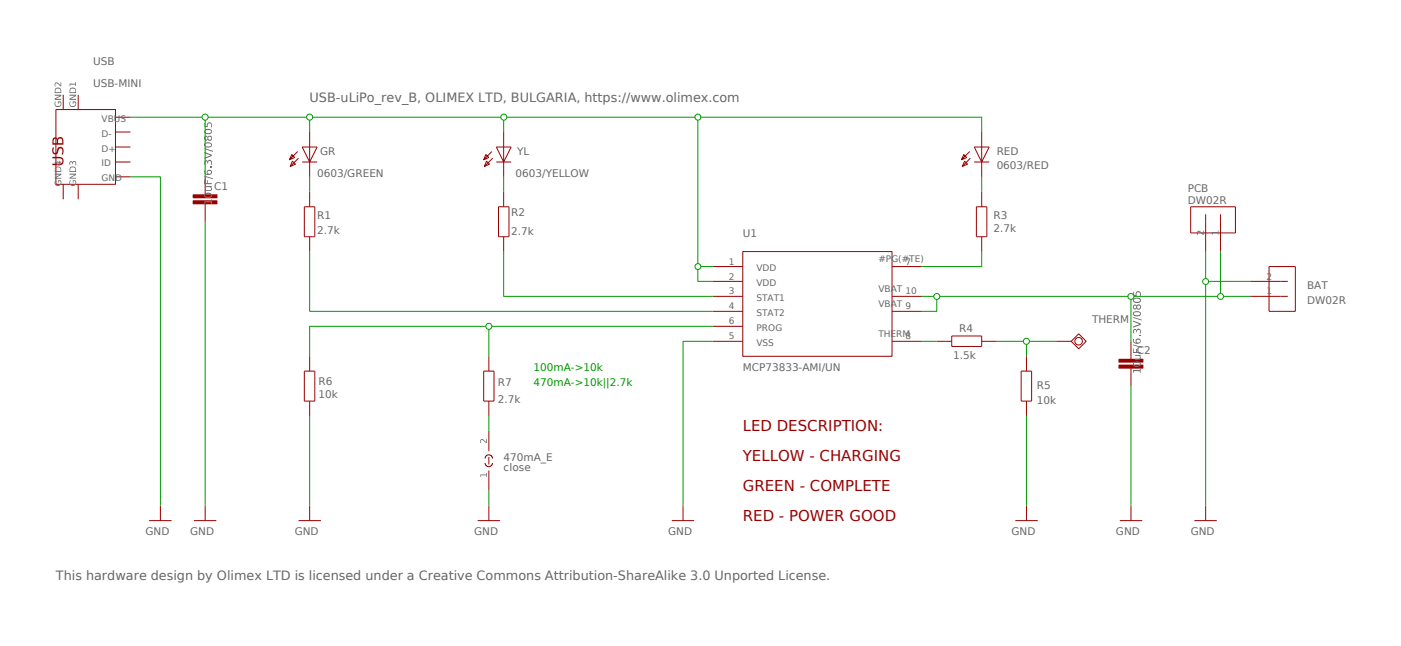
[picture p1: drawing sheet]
<svg xmlns="http://www.w3.org/2000/svg" width="297mm" height="137mm" viewBox="0 0 297 137" stroke-linecap="round" stroke-linejoin="round" font-family="sans-serif">
<path d="M102.8 97.2l.3-.7 .4-.1 .6 .1 .3 .7M102.8 98.1l.2 .5 .5 .3 .7-.2 .2-.6M103.6 94.5v1.1M103.6 96.8v1.6M103.6 99.7v4.3" fill="none" stroke="#900" stroke-width=".21"/>
<path d="M101.8 100.5h1.3v-.3h.1v.8h-.1v-.3h-1.1v.4h-.1z" fill-rule="evenodd" fill="#676767"/>
<path d="M103.6 91.3v3.2" fill="none" stroke="#900" stroke-width=".21"/>
<path d="M101.9 93.2a.71 .71 0 0 1 1 .3l.2 .2v-.7h.1v.9l-.4-.3a.51 .51 0 0 0-.8-.2l.1 .5h-.2l-.1-.2z" fill-rule="evenodd" fill="#676767"/>
<path d="M43.5 37.5v3.8M43.5 43.2v3.8M265.1 59.6h7.9M269.1 56.5h5.5v9.5h-5.5zM265.1 62.8h7.9" fill="none" stroke="#900" stroke-width=".21"/>
<path d="M41 42.5h5v.7h-5z" fill-rule="evenodd" fill="#900"/>
<path d="M41 42.5h5v.7h-5z" fill="none" stroke="#900" stroke-width=".21"/>
<path d="M41 41.3h5v.6h-5z" fill-rule="evenodd" fill="#900"/>
<path d="M41 41.3h5v.6h-5z" fill="none" stroke="#900" stroke-width=".21"/>
<g fill="#676767">
<path d="M43.3 42.7h1.4v-.4h.2v.9h-.2v-.3h-1.2v.4h-.1z" fill-rule="evenodd"/>
<path d="M43.5 41.2a.66 .66 0 0 0 .4 .6 .66 .66 0 0 0 .7-.2l.1-.1a.67 .67 0 0 0-1.1-.4zM43.4 41.1a.96 .96 0 0 1 1.5 .3 .92 .92 0 0 1-.8 .5 .92 .92 0 0 1-.8-.5z" fill-rule="evenodd"/>
<path d="M43.7 39.4h1.2v.3h-.2a.43 .43 0 0 1 .2 .5 .43 .43 0 0 1-.5 .3h-.7v-.2h.7a.32 .32 0 0 0 .4-.4 .32 .32 0 0 0-.4-.2h-.7z" fill-rule="evenodd"/>
<path d="M43.3 38.1h.2v.7h.5v-.6h.1v.6h.8v.2h-1.6z" fill-rule="evenodd"/>
<path d="M43.3 37.2l1.8 .6v.2l-1.8-.6z" fill-rule="evenodd"/>
<path d="M44 36.5a.37 .37 0 0 0 .7 0 .37 .37 0 0 0-.7 0zM43.3 36.1h.2a.49 .49 0 0 0 0 .6 .49 .49 0 0 0 .5 .2 .54 .54 0 0 1 .3-.9 .54 .54 0 0 1 .7 .5 .54 .54 0 0 1-.6 .6 .76 .76 0 0 1-.9-.2 .76 .76 0 0 1-.2-.8z" fill-rule="evenodd"/>
<path d="M44.6 35.3h.3v.3h-.3z" fill-rule="evenodd"/>
<path d="M43.4 34.1l.4-.1 .3 .2a.52 .52 0 0 1 .7-.1 .52 .52 0 0 1 .1 .7l-.3 .1a.39 .39 0 0 0 .2-.6 .39 .39 0 0 0-.6 0l-.1 .3h-.1v-.1a.31 .31 0 0 0-.5-.3 .31 .31 0 0 0 0 .6v.1h-.1z" fill-rule="evenodd"/>
<path d="M43.3 32.2l1.6 .6v.3l-1.6 .6v-.3l1.4-.5-1.4-.5z" fill-rule="evenodd"/>
<path d="M43.3 31.4l1.9 .6v.2l-1.9-.6z" fill-rule="evenodd"/>
<path d="M43.6 30.4l-.1 .2a.63 .63 0 0 0 1 .4l.2-.1a.61 .61 0 0 0-1-.5zM43.4 30.4a.96 .96 0 0 1 1.5 .3 .91 .91 0 0 1-.8 .6 .91 .91 0 0 1-.8-.6z" fill-rule="evenodd"/>
<path d="M44.1 29.3a.35 .35 0 0 0 .7 0 .35 .35 0 0 0-.7 0zM43.4 28.9l.3-.1 .4 .3a.48 .48 0 0 1 .7-.2 .48 .48 0 0 1 0 .8 .48 .48 0 0 1-.7-.2l-.2 .2a.5 .5 0 0 1-.6-.2 .5 .5 0 0 1 .1-.6zM43.4 29.3a.3 .3 0 0 0 .6 0 .3 .3 0 0 0-.6 0z" fill-rule="evenodd"/>
<path d="M43.6 27.6l-.1 .1a.67 .67 0 0 0 .4 .6 .67 .67 0 0 0 .7-.2l.2-.1a.64 .64 0 0 0-1.1-.4zM43.5 27.4a.8 .8 0 0 1 .9-.1 .8 .8 0 0 1 .4 .9 .96 .96 0 0 1-1.5-.3z" fill-rule="evenodd"/>
<path d="M43.3 26h.2v.7h.4a.6 .6 0 0 1 .6-.8 .6 .6 0 0 1 .4 1l-.2 .1a.46 .46 0 0 0 .1-.7 .46 .46 0 0 0-.7-.1 .46 .46 0 0 0 0 .7h-.8z" fill-rule="evenodd"/>
</g>
<path d="M239.8 72.3v3.8M239.8 78v3.8" fill="none" stroke="#900" stroke-width=".21"/>
<path d="M237.2 77.4h5.1v.6h-5.1z" fill-rule="evenodd" fill="#900"/>
<path d="M237.2 77.4h5.1v.6h-5.1z" fill="none" stroke="#900" stroke-width=".21"/>
<path d="M237.2 76.1h5.1v.6h-5.1z" fill-rule="evenodd" fill="#900"/>
<path d="M237.2 76.1h5.1v.6h-5.1z" fill="none" stroke="#900" stroke-width=".21"/>
<g fill="#676767">
<path d="M240.2 78.4h1.5v-.4h.1v1h-.1v-.4h-1.3l.1 .4h-.2z" fill-rule="evenodd"/>
<path d="M240.5 76.9l-.1 .1a.66 .66 0 0 0 .5 .6 .66 .66 0 0 0 .6-.2l.2-.2a.9 .9 0 0 0-1.2-.3zM240.3 76.8a.94 .94 0 0 1 1.6 .4 .89 .89 0 0 1-.9 .5 .89 .89 0 0 1-.8-.5z" fill-rule="evenodd"/>
<path d="M240.6 75.2h1.2v.2h-.1a.46 .46 0 0 1 .1 .5 .46 .46 0 0 1-.4 .3h-.8v-.2h.7a.32 .32 0 0 0 .4-.3 .32 .32 0 0 0-.4-.3h-.7z" fill-rule="evenodd"/>
<path d="M240.2 73.8h.2v.8h.5v-.7h.2v.7h.8v.2h-1.7z" fill-rule="evenodd"/>
<path d="M240.2 73l1.9 .6v.1l-1.9-.5z" fill-rule="evenodd"/>
<path d="M240.9 72.2a.4 .4 0 0 0 .8 0 .4 .4 0 0 0-.8 0zM240.3 71.8h.2a.54 .54 0 0 0 .4 .8 .55 .55 0 0 1 .2-.8 .55 .55 0 0 1 .8 .4 .55 .55 0 0 1-.6 .6 .76 .76 0 0 1-.9-.1 .76 .76 0 0 1-.1-.9z" fill-rule="evenodd"/>
<path d="M241.6 71.1h.3v.2h-.3z" fill-rule="evenodd"/>
<path d="M240.4 69.7h.4l.2 .3a.51 .51 0 0 1 .8-.1 .51 .51 0 0 1-.2 .8 .4 .4 0 0 0 .1-.6 .4 .4 0 0 0-.6 0v.3h-.2v-.2a.31 .31 0 0 0-.5-.2 .31 .31 0 0 0 0 .5l.1 .1a.49 .49 0 0 1-.3-.4 .49 .49 0 0 1 .2-.5z" fill-rule="evenodd"/>
<path d="M240.2 67.9l1.7 .6v.3l-1.7 .6v-.2l1.4-.5-1.4-.5z" fill-rule="evenodd"/>
<path d="M240.2 67.2l1.9 .5v.2l-1.9-.6z" fill-rule="evenodd"/>
<path d="M240.4 66.3a.66 .66 0 0 0 .5 .6 .66 .66 0 0 0 .6-.2l.2-.1a.67 .67 0 0 0-1.1-.4zM240.3 66.2a1.01 1.01 0 0 1 1.6 .3 .92 .92 0 0 1-.8 .5 .92 .92 0 0 1-.9-.5z" fill-rule="evenodd"/>
<path d="M241.1 65.1a.35 .35 0 0 0 .7 0 .35 .35 0 0 0-.7 0zM240.3 64.7l.5-.2 .2 .3a.48 .48 0 0 1 .7-.1 .48 .48 0 0 1 0 .7 .48 .48 0 0 1-.7-.1 .4 .4 0 0 1-.5 .3 .4 .4 0 0 1-.3-.5zM240.3 65.1a.3 .3 0 0 0 .6 0 .3 .3 0 0 0-.6 0z" fill-rule="evenodd"/>
<path d="M240.4 63.5a.67 .67 0 0 0 1.1 .4 .46 .46 0 0 0 0-.6 .46 .46 0 0 0-.6 0zM240.3 63.3a.96 .96 0 0 1 1.6 .3 .92 .92 0 0 1-.8 .6 .92 .92 0 0 1-.9-.6z" fill-rule="evenodd"/>
<path d="M240.3 61.8h.1v.7h.4a.61 .61 0 0 1 .8-.8 .61 .61 0 0 1 .2 1.1h-.2a.43 .43 0 0 0 0-.8 .43 .43 0 0 0-.6 .4v.3h-.8z" fill-rule="evenodd"/>
</g>
<g fill="none" stroke="#900" stroke-width=".21">
<path d="M62 34.1l.7 .7-1.2 .5zM63.1 32.1l-1.8 1.8 1.2-.5-.6-.7-.6 1.2M63.3 33.5l-1.8 1.8M64.1 31.2h3.1l-1.5 3.1zM64.1 34.3h3.1M65.7 28v9.5M252.4 43.8h9.5v5.6h-9.5zM255.6 45.4v1.6M258.8 45.4v7.9M31.6 110.3h4.8M34 107.1v3.2M41.1 110.3h4.8"/>
<path d="M43.5 107.1v3.2M63.3 110.3h4.8M65.7 107.1v3.2M101.3 110.3h4.7M103.6 107.1v3.2M142.4 110.3h4.8M144.8 107.1v3.2M215.3 110.3h4.7M217.6 107.1v3.2M237.4 110.3h4.8M239.8 107.1v3.2M253.2 110.3h4.8"/>
<path d="M255.6 107.1v3.2"/>
</g>
<path d="M256.9 49.2h1.3v-.3h.1v.8h-.1v-.3h-1.1v.3h-.1z" fill-rule="evenodd" fill="#676767"/>
<path d="M255.6 47v6.3" fill="none" stroke="#900" stroke-width=".21"/>
<path d="M253.9 49a.73 .73 0 0 1 1 .4l.2 .2v-.7h.1v.9l-.5-.3a.42 .42 0 0 0-.4-.4 .42 .42 0 0 0-.4 .4l.1 .3h-.1l-.1-.2z" fill-rule="evenodd" fill="#676767"/>
<g fill="none" stroke="#900" stroke-width=".21">
<path d="M204.5 34.1l.6 .7-1.1 .5zM205.6 32.1l-1.8 1.8 1.2-.5-.7-.7-.5 1.2M205.7 33.5l-1.7 1.8M206.6 31.2h3.1l-1.6 3.1zM206.6 34.3h3.1M208.1 28v9.5M64.5 43.8h2.2v6.4h-2.2zM65.7 40.6v3.2M65.7 50.2v3.1M105.7 43.8h2.2v6.4h-2.2zM106.8 40.6v3.2M106.8 50.2v3.1"/>
<path d="M207 43.8h2.2v6.4h-2.2zM208.1 40.6v3.2M208.1 50.2v3.1M64.5 78.6h2.2v6.4h-2.2zM65.7 75.5v3.1M102.6 78.6h2.1v6.4h-2.1zM103.6 75.5v3.1M198.6 72.3h3.2M201.8 71.2h6.3v2.2h-6.3zM208.1 72.3h3.2M216.5 78.6h2.2v6.4h-2.2zM217.6 75.5v3.1"/>
<path d="M223.9 72.3h3.2M227.1 72.3l1.6-1.6 1.6 1.6-1.6 1.6zM65.7 85v3.1M103.6 85v3.1M217.6 85v3.1"/>
</g>
<circle cx="228.7" cy="72.3" r=".79" fill="#fff"/>
<g fill="none" stroke="#900" stroke-width=".21">
<path d="M11.9 23.2h12.6v15.9h-12.6zM151.1 56.5h6.4M151.1 59.6h6.4M157.5 53.3h31.6v22.2h-31.6zM189.1 56.5h6.3M151.1 69.1h6.4M151.1 62.8h6.4M151.1 66h6.4M151.1 72.3h6.4M189.1 62.8h6.3M189.1 66h6.3M189.1 72.3h6.3"/>
<circle cx="228.7" cy="72.3" r=".79"/>
</g>
<g fill="#900">
<path d="M11.1 33.2h1.5a.88 .88 0 0 1 .9 .9 .88 .88 0 0 1-.9 .9h-1.5v-.3h1.4a.58 .58 0 0 0 .7-.6 .58 .58 0 0 0-.7-.6h-1.4z" fill-rule="evenodd"/>
<path d="M11.2 31.3h.3a.79 .79 0 0 0 .2 1.1l.2-.1a1.19 1.19 0 0 1 .9-1.2 1.05 1.05 0 0 1 .5 1.6h-.3a.71 .71 0 0 0 .3-.7 .71 .71 0 0 0-.6-.5l-.2 .2a.85 .85 0 0 1-1 1 1.06 1.06 0 0 1-.3-1.4z" fill-rule="evenodd"/>
<path d="M12.4 29.5l-.1 .8h.9v-.5a.46 .46 0 0 0-.3-.4 .46 .46 0 0 0-.5 .1zM11.5 29.5l-.1 .8h.7l-.1-.8-.3-.1zM11.3 29.3l.6-.2 .3 .4a.66 .66 0 0 1 .8-.4 .66 .66 0 0 1 .4 .7v.9h-2.3z" fill-rule="evenodd"/>
</g>
<path d="M16.6 20.1v3.1M24.5 31.2h3.2M24.5 28h3.2M24.5 37.5h3.2" fill="none" stroke="#900" stroke-width=".21"/>
<g fill="#676767">
<path d="M14.9 21.5h.1a.56 .56 0 0 0 .3 1 .56 .56 0 0 0 .6-.8h-.3v.3h-.2v-.5h.6a.73 .73 0 0 1 0 1 .73 .73 0 0 1-1 0 .73 .73 0 0 1-.1-1z" fill-rule="evenodd"/>
<path d="M14.7 20.1h1.4v.3l-1.1 .6h1.1v.2h-1.4v-.3l1.2-.6h-1.2z" fill-rule="evenodd"/>
<path d="M15 18.9l-.1 .6h1.1a.61 .61 0 0 0-.2-.7 .61 .61 0 0 0-.8 .1zM14.9 18.7a.8 .8 0 0 1 1 0 .8 .8 0 0 1 .2 1h-1.4z" fill-rule="evenodd"/>
<path d="M14.7 17.7h1.3v-.3h.1v.8h-.1v-.3h-1.1v.3h-.1z" fill-rule="evenodd"/>
</g>
<path d="M13.4 20.1v3.1" fill="none" stroke="#900" stroke-width=".21"/>
<g fill="#676767">
<path d="M11.7 21.5h.2a.56 .56 0 0 0 .3 1 .56 .56 0 0 0 .6-.8h-.4v.3h-.1v-.5h.6a.73 .73 0 0 1-.1 1 .73 .73 0 0 1-1 0 .73 .73 0 0 1-.1-1z" fill-rule="evenodd"/>
<path d="M11.6 20.1h1.4v.3l-1.2 .6h1.2v.2h-1.4v-.3l1.1-.6h-1.1z" fill-rule="evenodd"/>
<path d="M11.9 18.9l-.2 .6h1.1a.61 .61 0 0 0-.2-.7 .61 .61 0 0 0-.7 .1zM11.7 18.7a.8 .8 0 0 1 1.1 0 .8 .8 0 0 1 .2 1h-1.4z" fill-rule="evenodd"/>
<path d="M11.7 17.6a.86 .86 0 0 1 1.1 .5v-.7h.2v.9l-.5-.3a.47 .47 0 0 0-.8-.2l.2 .5-.3-.1z" fill-rule="evenodd"/>
</g>
<path d="M16.6 39.1v3.1" fill="none" stroke="#900" stroke-width=".21"/>
<g fill="#676767">
<path d="M14.9 38.2h.1a.58 .58 0 0 0 0 .8 .58 .58 0 0 0 .7 .1 .58 .58 0 0 0 .2-.7h-.3v.3h-.2v-.5h.6a.74 .74 0 0 1-.1 1 .74 .74 0 0 1-1 0 .74 .74 0 0 1 0-1z" fill-rule="evenodd"/>
<path d="M14.7 36.8h1.4v.3l-1.1 .6h1.1v.2h-1.4v-.3l1.2-.6h-1.2z" fill-rule="evenodd"/>
<path d="M15 35.6l-.1 .7h1.1a.61 .61 0 0 0-.2-.8 .61 .61 0 0 0-.8 .1zM14.9 35.5a.8 .8 0 0 1 1-.1 .8 .8 0 0 1 .2 1h-1.4z" fill-rule="evenodd"/>
<path d="M14.9 34.2h.4l.1 .2 .1-.2a.47 .47 0 0 1 .6 .2 .47 .47 0 0 1-.2 .6 .36 .36 0 0 0 .1-.5 .36 .36 0 0 0-.5 0v.3h-.2v-.2a.27 .27 0 0 0-.4-.2 .27 .27 0 0 0 0 .5v.1a.45 .45 0 0 1 0-.8z" fill-rule="evenodd"/>
</g>
<path d="M13.4 39.1v3.1" fill="none" stroke="#900" stroke-width=".21"/>
<g fill="#676767">
<path d="M11.7 38.2h.2a.58 .58 0 0 0-.1 .8 .58 .58 0 0 0 .8 .1 .58 .58 0 0 0 .2-.7h-.4v.3h-.1v-.5h.6a.74 .74 0 0 1-.1 1 .74 .74 0 0 1-1 0 .74 .74 0 0 1-.1-1z" fill-rule="evenodd"/>
<path d="M11.6 36.8h1.4v.3l-1.2 .6h1.2v.2h-1.4v-.3l1.1-.6h-1.1z" fill-rule="evenodd"/>
<path d="M11.9 35.6l-.2 .7h1.1a.61 .61 0 0 0-.2-.8 .61 .61 0 0 0-.7 .1zM11.7 35.5a.8 .8 0 0 1 1.1-.1 .8 .8 0 0 1 .2 1h-1.4z" fill-rule="evenodd"/>
<path d="M11.7 34.5l.8 .4v-.4zM11.6 34.3h.9v-.2h.2v.2h.3v.2h-.3v.6h-.2l-.9-.6z" fill-rule="evenodd"/>
</g>
<path d="M24.5 34.3h3.2M24.5 24.8h3.2M103.2 34.1l.6 .7-1.1 .5zM104.3 32.1l-1.7 1.8 1-.5-.6-.7-.4 1.2M104.5 33.5l-1.8 1.8M105.2 31.2h3.2l-1.6 3.1zM105.2 34.3h3.2M106.8 28v9.5" fill="none" stroke="#900" stroke-width=".21"/>
<path d="M27.7 37.5h6.3v69.6M43.5 47v60.1M255.6 59.6h9.5M255.6 53.3v53.8M151.1 72.3h-6.3v34.8M65.7 88.1v19M217.6 88.1v19M239.8 81.8v25.3M103.6 104v3.1" fill="none" stroke="#090" stroke-width=".21"/>
<circle cx="255.6" cy="59.7" r=".61" fill="#fff"/>
<g fill="none" stroke="#090" stroke-width=".21">
<path d="M27.7 24.8h120.3v31.7M43.5 24.8v12.7M65.7 24.8v3.2M65.7 37.5v3.1M106.8 24.8v3.2M106.8 37.5v3.1M148 24.8h60.1v3.2M208.1 37.5v3.1M65.7 53.3v12.7h85.4M106.8 53.3v9.5h44.3M151.1 56.5h-3.1v3.1h3.1M208.1 53.3v3.2h-12.7"/>
<circle cx="255.6" cy="59.7" r=".61"/>
</g>
<circle cx="148" cy="56.5" r=".61" fill="#fff"/>
<circle cx="148" cy="56.5" r=".61" fill="none" stroke="#090" stroke-width=".21"/>
<circle cx="43.5" cy="24.8" r=".65" fill="#fff"/>
<circle cx="43.5" cy="24.8" r=".65" fill="none" stroke="#090" stroke-width=".21"/>
<circle cx="65.7" cy="24.8" r=".63" fill="#fff"/>
<circle cx="65.7" cy="24.8" r=".63" fill="none" stroke="#090" stroke-width=".21"/>
<circle cx="106.8" cy="24.8" r=".63" fill="#fff"/>
<circle cx="106.8" cy="24.8" r=".63" fill="none" stroke="#090" stroke-width=".21"/>
<circle cx="148" cy="24.8" r=".62" fill="#fff"/>
<g fill="none" stroke="#090" stroke-width=".21">
<path d="M195.4 72.3h3.2M211.3 72.3h6.3v3.2M217.6 72.3h6.3M103.6 88.1v3.2"/>
<circle cx="148" cy="24.8" r=".62"/>
</g>
<circle cx="217.6" cy="72.3" r=".64" fill="#fff"/>
<g fill="none" stroke="#090" stroke-width=".21">
<path d="M258.8 53.3v9.5M195.4 62.8h3.2v3.2h-3.2M198.6 62.8h66.5M239.8 62.8v9.5"/>
<circle cx="217.6" cy="72.3" r=".64"/>
</g>
<circle cx="198.6" cy="62.8" r=".63" fill="#fff"/>
<circle cx="198.6" cy="62.8" r=".63" fill="none" stroke="#090" stroke-width=".21"/>
<circle cx="239.8" cy="62.8" r=".63" fill="#fff"/>
<circle cx="239.8" cy="62.8" r=".63" fill="none" stroke="#090" stroke-width=".21"/>
<circle cx="258.8" cy="62.8" r=".62" fill="#fff"/>
<g fill="none" stroke="#090" stroke-width=".21">
<path d="M103.6 69.1h-37.9v6.4M151.1 69.1h-47.5v6.4"/>
<circle cx="258.8" cy="62.8" r=".62"/>
</g>
<circle cx="103.6" cy="69.1" r=".64" fill="#fff"/>
<circle cx="103.6" cy="69.1" r=".64" fill="none" stroke="#090" stroke-width=".21"/>
<g font-size="3.2" fill="#900">
<text x="157.5" y="91.3">LED DESCRIPTION:</text>
<text x="157.5" y="97.6">YELLOW - CHARGING</text>
<text x="157.5" y="104">GREEN - COMPLETE</text>
<text x="157.5" y="110.3">RED - POWER GOOD</text>
</g>
<g font-size="2.7" fill="#676767">
<text x="65.7" y="21.7">USB-uLiPo_rev_B, OLIMEX LTD, BULGARIA, https://www.olimex.com</text>
<text x="11.9" y="123">This hardware design by Olimex LTD is licensed under a Creative Commons Attribution-ShareAlike 3.0 Unported License.</text>
</g>
<g font-size="2.2" fill="#676767">
<text x="19.8" y="13.8">USB</text>
<text x="19.8" y="18.5">USB-MINI</text>
<text x="67.9" y="32.7">GR</text>
<text x="109.7" y="32.7">YL</text>
<text x="211.3" y="32.7">RED</text>
<text x="211.3" y="35.9">0603/RED</text>
<text x="45.4" y="40.2">C1</text>
<text x="67.2" y="37.5">0603/GREEN</text>
<text x="109.3" y="37.5">0603/YELLOW</text>
<text x="251.8" y="40.6">PCB</text>
<text x="67.2" y="46.4">R1</text>
<text x="108.4" y="45.8">R2</text>
<text x="210.6" y="46.4">R3</text>
<text x="251.8" y="43.2">DW02R</text>
<text x="67.2" y="49.5">2.7k</text>
<text x="108.4" y="49.8">2.7k</text>
<text x="157.5" y="50.2">U1</text>
<text x="210.6" y="49.2">2.7k</text>
<text x="277.1" y="61.2">BAT</text>
<text x="277.1" y="64.4">DW02R</text>
<text x="203.4" y="70.4">R4</text>
<text x="231.6" y="68.4">THERM</text>
<text x="202.1" y="76.1">1.5k</text>
<text x="241.1" y="75">C2</text>
<text x="67.6" y="81.5">R6</text>
<text x="105.6" y="81.8">R7</text>
<text x="157.5" y="78.6">MCP73833-AMI/UN</text>
<text x="219.9" y="82.4">R5</text>
<text x="67.6" y="84.3">10k</text>
<text x="105.6" y="85.3">2.7k</text>
<text x="219.9" y="85.6">10k</text>
<text x="106.8" y="97.6">470mA_E</text>
<text x="106.8" y="99.8">close</text>
<text x="30.8" y="113.5">GND</text>
<text x="40.3" y="113.5">GND</text>
<text x="62.5" y="113.5">GND</text>
<text x="100.5" y="113.5">GND</text>
<text x="141.6" y="113.5">GND</text>
<text x="214.5" y="113.5">GND</text>
<text x="236.6" y="113.5">GND</text>
<text x="252.4" y="113.5">GND</text>
</g>
<g font-size="2.2" fill="#090">
<text x="113.1" y="78.6">100mA-&gt;10k</text>
<text x="113.1" y="81.8">470mA-&gt;10k||2.7k</text>
</g>
<g font-size="1.9" fill="#676767">
<text x="21.6" y="28.9">D-</text>
<text x="21.6" y="25.8">VBUS</text>
<text x="21.6" y="32.1">D+</text>
<text x="21.6" y="35.3">ID</text>
<text x="21.6" y="38.5">GND</text>
<text x="154.6" y="56.1">1</text>
<text x="154.6" y="59.2">2</text>
<text x="160.4" y="57.4">VDD</text>
<text x="186.2" y="55.5">#PG(#TE)</text>
<text x="192" y="56.1">7</text>
<text x="268.5" y="59.2">2</text>
<text x="154.6" y="62.4">3</text>
<text x="154.6" y="65.5">4</text>
<text x="160.4" y="63.7">STAT1</text>
<text x="160.4" y="60.6">VDD</text>
<text x="186.2" y="65">VBAT</text>
<text x="186.2" y="61.9">VBAT</text>
<text x="192" y="65.5">9</text>
<text x="192" y="62.4">10</text>
<text x="268.5" y="62.4">1</text>
<text x="154.6" y="68.7">6</text>
<text x="154.6" y="71.9">5</text>
<text x="160.4" y="70.1">PROG</text>
<text x="160.4" y="66.9">STAT2</text>
<text x="186.2" y="71.4">THERM</text>
<text x="192" y="71.9">8</text>
<text x="160.4" y="73.3">VSS</text>
</g>
</svg>
